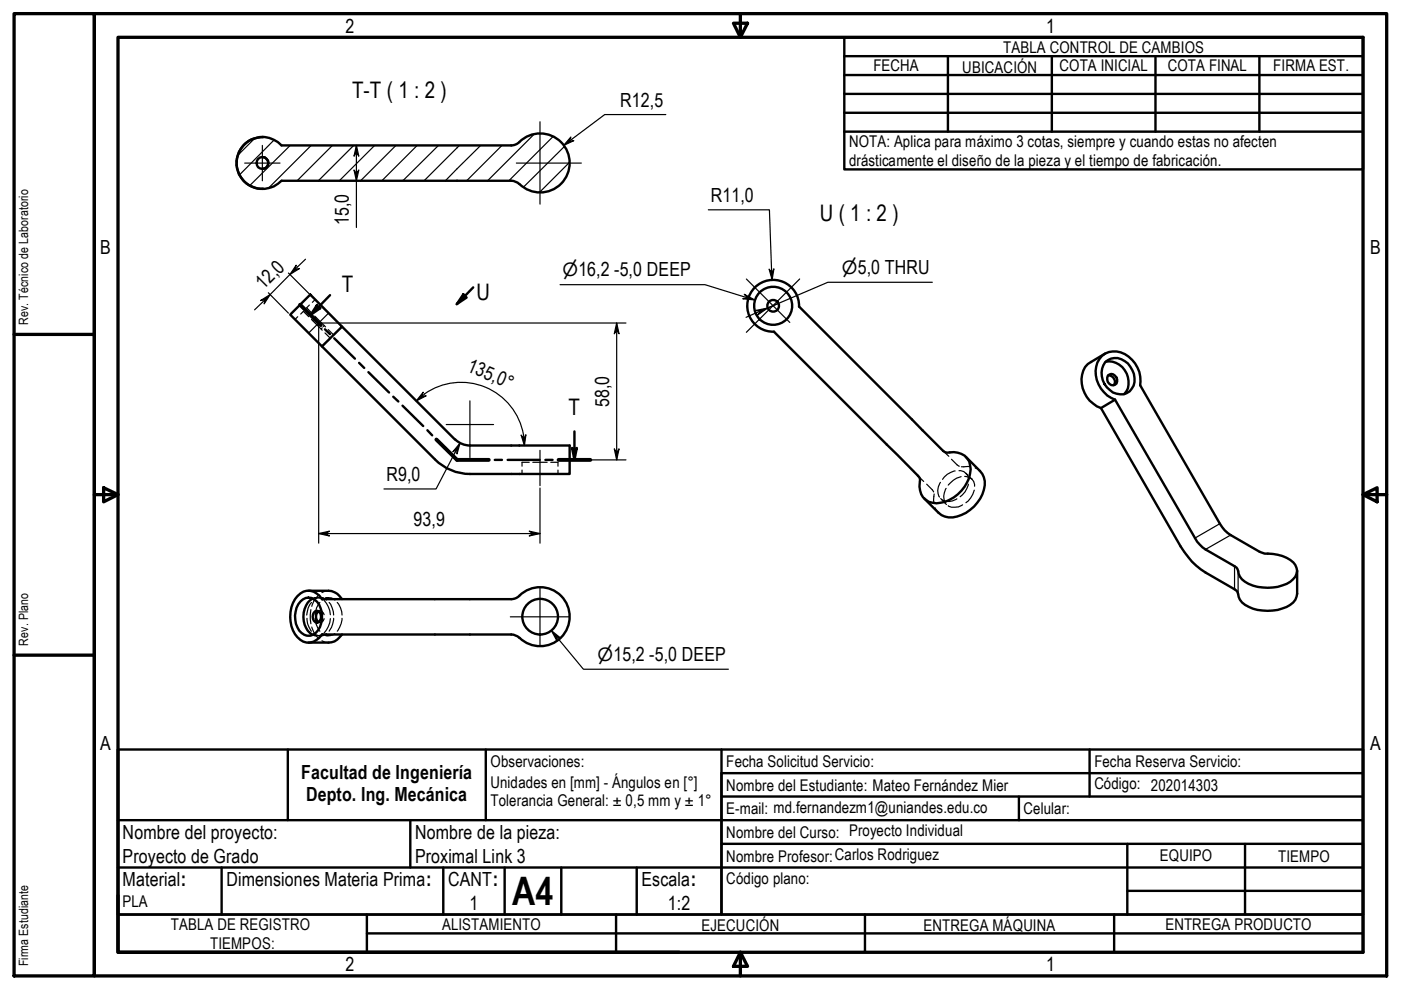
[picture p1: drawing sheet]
<svg xmlns="http://www.w3.org/2000/svg" width="297mm" height="210mm" viewBox="0 0 297 210" stroke-linecap="round" stroke-linejoin="round" font-family="sans-serif">
<!-- layer: Hatch (ISO) -->
<g fill="none" stroke="#000" stroke-width=".25">
<path d="M54 29.4l-3.6 3.5M58.1 29.7l-7.3 7.4M61.5 30.8l-8.5 8.5M66 30.8l-9 9M70.5 30.8l-7.5 7.5M75 30.8l-7.5 7.5M79.4 30.8l-7.5 7.5M83.9 30.8l-7.4 7.5M88.5 30.8l-7.5 7.5M93 30.8l-7.6 7.5M97.4 30.8l-7.5 7.5M101.9 30.8l-7.5 7.5"/>
<path d="M106.4 30.8l-7.5 7.5M113.2 28.5l-9.8 9.8M117.2 29l-9.3 9.3M119.6 31.1l-8.6 8.6M120.7 34.5l-6.3 6.3"/>
</g>
<!-- layer: Hidden (ISO) -->
<g fill="none" stroke="#000" stroke-width=".25">
<path d="M63.1 67.2l-.6 .5M63.8 66.6l.5-.6 1.2 1.2M65.6 64.7l-.6 .5 1.2 1.3M66 67.7l2.3 2.3M66.5 67.7l-.2 .3M66.7 67l2.3 2.3M66.8 63.5l-.6 .6M67 67.3l-.2 .2M68.3 69.5l-.2 .3M68.8 69l-.3 .3M68.9 70.6l1.1 1.1-.5 .6M68.9 72.9l-.6 .6"/>
<path d="M69.6 69.9l1.1 1.1 .7-.6M72.5 69.3l-.6 .5M110.7 99.7v.8M112.2 98h-1.5v.8M113 98h3M116.8 98h1.5v.8M118.3 99.7v.8M200 95.6l1.2 1.1M201.7 97.4l1.7 1.4M202.5 99.9a4.3 4.3 0 0 0-2.7 1.7M203.3 99.8l1 .2 .5 .4M205.5 98.9l-1.7 .1"/>
<path d="M206.8 99.2l.5 .2 .5 .5M194.6 100.9l1.2 1.2M196.5 102.7l1.4 1.6M198.1 104.7l-.1 1.8M198.2 107.7l.7 1M199.4 102.3a2.81 2.81 0 0 0-.2 3.1M199.5 105.7l.3 .4M200.3 106.6l.4 .4M200.6 103.5a2.96 2.96 0 0 0-.1 3.2M202.9 105.8a2.81 2.81 0 0 1-3.1 .2M203.8 101.1a4.6 4.6 0 0 0-2.8 1.7M204.1 107a3.1 3.1 0 0 1-3.1 .2"/>
<path d="M204.5 101l1 .3 .6 .3M204.8 100.4l.4 .4 .2 1M204.8 100.4l.4 .3M205.3 102.7a4.5 4.5 0 0 1-1.7 2.6M205.6 101.2l.5 .4M206.1 101.6l.3 .5 .2 1M206.6 103.9a4.7 4.7 0 0 1-1.8 2.7M65.1 131.1a4 4 0 0 0 .9 2.7M65.4 134.8h.6M65.4 126.7h.6M65.9 129.3l-.1 1 .1 1.9M66 127.7a4.2 4.2 0 0 0-1 2.7"/>
<path d="M66.1 132.9a4.8 4.8 0 0 0 1.5 2.5M66.3 134.6l.6 .2 1-.1M66.5 134.3a2.13 2.13 0 0 0 2.7 0M66.6 134.8h.6M66.6 126.7h.6M66.8 131.1a4.7 4.7 0 0 0 1 2.7M67.2 129.5h.2M67.2 132h.2M67.6 129.6l.3-.1a1 1 0 0 1 .8 .8M67.6 126.1a4.8 4.8 0 0 0-1.5 2.5M67.7 129.5h.2M67.7 132h.2"/>
<path d="M67.8 127.7a4.2 4.2 0 0 0-1 2.7M67.9 126.7l-.6 .1-.8 .4M67.9 126.7l.6 .1 .7 .4M67.9 134.8h.6M67.9 126.7h.6M67.9 126.8l-1-.1-.6 .2M68.3 135.9l.7 .3h.7M68.3 134.3a2.13 2.13 0 0 0 2.7 0M68.7 127.3l.1 .1a5.1 5.1 0 0 1 1.2 2.9M68.7 131.2a.84 .84 0 0 1-1.1 .7M69.1 134.8h.6M69.1 126.7h.6"/>
<path d="M69.7 126.7l-.7 .1-.7 .4M69.7 126.7l.6 .1 .7 .4M69.7 125.3h-.7l-.7 .3M69.8 127.7a4.8 4.8 0 0 1 .9 2.7M70 131.2a5.1 5.1 0 0 1-1.3 3M70.7 131.1a5.2 5.2 0 0 1-.9 2.7M71.5 127.7a4.2 4.2 0 0 1 1 2.7M72.5 131.1a4.7 4.7 0 0 1-1 2.7"/>
</g>
<!-- layer: Visible (ISO) -->
<g fill="none" stroke="#000" stroke-width=".51">
<path d="M55.6 29.1a5.5 5.5 0 0 0-5.4 5.4 5.5 5.5 0 0 0 5.4 5.5M55.6 33.3a1.24 1.24 0 0 1 1.3 1.2 1.24 1.24 0 0 1-1.3 1.3M108.4 38.3l.7 .1 1 .6M108.4 30.8h-48.7a5.5 5.5 0 0 0-7.9-.2 5.5 5.5 0 0 0 0 7.9 5.5 5.5 0 0 0 7.9-.2h48.7M110.1 30.1l-.6 .5-1.1 .2M110.1 30.1a6.3 6.3 0 0 1 8.9 0 6.3 6.3 0 0 1 0 8.9 6.3 6.3 0 0 1-8.9 0M61.5 66.7l4.3-4.2 6.7 6.8-4.2 4.1zM68.3 73.4l23.9 24M72.5 69.3l24 23.9M169.4 65l30.6 30.6 .8 .4a3.8 3.8 0 0 1 5 3.5 8 8 0 0 1-7.2 7.2 3.5 3.5 0 0 1-3.6-4.4l.1-.6-.5-.8-30.5-30.6a5.5 5.5 0 0 1-5.7-5.4 5.5 5.5 0 0 1 5.6-5.6 5.5 5.5 0 0 1 5.4 5.7M233.6 75.5a4.5 4.5 0 0 1 6.4 .8 6.2 6.2 0 0 1 1.7 5.4l16.9 29.3a6.3 6.3 0 0 0 2.3 2.4l6.2 3.6a4.8 4.8 0 0 0 2.8 .4 6.6 6.6 0 0 1 4.7 2.4 2.6 2.6 0 0 1-1 3.6 9.7 9.7 0 0 1-9.6 0 3.4 3.4 0 0 1-1.6-2.7l-.7-.6-6.1-3.6a6.8 6.8 0 0 1-2.2-2.4l-17-29.4a6.3 6.3 0 0 1-3.7-7.8zM234.3 76.8a3.4 3.4 0 0 1 5.3 1 3.7 3.7 0 0 1-.7 5.5 3.8 3.8 0 0 1-4.7-1.9 4.2 4.2 0 0 1 .1-4.6z"/>
<path d="M234.3 75l-3 1.7a4.6 4.6 0 0 0-1.7 5.6 6.2 6.2 0 0 0 3.8 4.2M234.4 76.7a4.4 4.4 0 0 1 4.4 6.3l-.4 .5M234.9 79.7a1.15 1.15 0 0 1 1.2-.3 1.15 1.15 0 0 1 .8 1 1.02 1.02 0 0 1-.7 1.3 1.02 1.02 0 0 1-1.3-.7l-.1-.4zM234.9 79.6a1.33 1.33 0 0 1 1.3 .6 1.33 1.33 0 0 1 0 1.4M96.5 93.1l1.4 1 1.7 .4h21.2v6h-21.1a10.5 10.5 0 0 1-7.5-3.1M204.8 96.9l3 3a4.3 4.3 0 0 1 .5 4.9 8.1 8.1 0 0 1-7.2 4.9l-1.5-.5-3.6-3.5M233.4 86.5l16.9 29.4a15.1 15.1 0 0 0 5.3 5.5l6.1 3.5a1.82 1.82 0 0 1 .9 1.7 5 5 0 0 0 4 2.7 8.9 8.9 0 0 0 7.6-1.6l.4-.5 .4-1.3v-4.9M236.4 84.7l-3 1.8M63.7 127.5a2.35 2.35 0 0 1 3.9 .6 4.9 4.9 0 0 1-1.2 6.5 2.49 2.49 0 0 1-3.3-1.6 5.1 5.1 0 0 1 .6-5.5zM65.4 125.3h4.3a3.5 3.5 0 0 1 2.8 1.7M66.3 126.9a4.7 4.7 0 0 0-1.4 6.2l.4 .7 1 .8M66.5 129.9l.4-.3a1.12 1.12 0 0 1 1 .4 1.12 1.12 0 0 1 .1 1.2 .83 .83 0 0 1-.8 .8 .83 .83 0 0 1-.8-.8v-.9z"/>
<path d="M67.6 129.6a1.43 1.43 0 0 0 0 2.3M72.5 134.5a3.6 3.6 0 0 1-2.8 1.7h-4.3M108.4 134.5l.7 .1 1 .6M108.4 127h-40.1a3.2 3.2 0 0 0-2.9-1.8 3.2 3.2 0 0 0-2.9 1.8 6.9 6.9 0 0 0 1.2 8.7 3.1 3.1 0 0 0 4.6-1.2h40.1M110.1 126.3l-.6 .5-1.1 .2M110.1 126.3a6.3 6.3 0 0 1 8.9 0 6.3 6.3 0 0 1 0 8.9 6.3 6.3 0 0 1-8.9 0"/>
<circle cx="55.7" cy="34.5" r="1.25"/>
<circle cx="163.9" cy="64.8" r="1.24"/>
<circle cx="163.9" cy="64.8" r="4"/>
<circle cx="114.5" cy="130.7" r="3.8"/>
</g>
<!-- layer: Visible Narrow (ISO) -->
<path d="M258.6 111l-5.2 3.1M260.9 113.4l-5.3 3.1M261.7 120.1v4.8M262.5 121.1v4.9" fill="none" stroke="#000" stroke-width=".25"/>
<!-- layer: Visible (ISO) -->
<g fill="#000">
<circle cx="55.6" cy="29.1" r=".25"/>
<circle cx="55.6" cy="40" r=".25"/>
</g>
<!-- layer: Section Line (ISO) -->
<g fill="none" stroke="#000" stroke-width=".51">
<path d="M63.6 64.6l4.4 4.3M67.2 64.6l-.2 1 .9-.3-2.1 1.5zM68.9 69.8l1.1 1M70 62.6l-4.2 4.2M70.9 71.7l4.3 4.3M76.1 76.9l1.1 1.1M78.1 78.9l4.4 4.3M98.2 62.4l.7 .7-2.1 1.4zM100.3 60.9l-3.5 3.6M83.4 84.1l1.1 1M85.3 86l4.4 4.3M90.6 91.2l1 1.1"/>
<path d="M92.5 93.2l4.4 4.3h6.7M104.9 97.5h1.5M107.6 97.5h6.8M115.6 97.5h1.6M118.4 97.5h6.8M121.3 95l.5 .9 .5-.9-.5 2.5zM121.8 91.5v6"/>
</g>
<path d="M63.6 64.6l4.4 4.3M92.5 93.2l4.4 4.3h6.7M118.4 97.5h6.8" fill="none" stroke="#000" stroke-width=".83"/>
<g fill="#000">
<path d="M98.2 62.4l.7 .7-2.1 1.4z"/>
<path d="M67.2 64.6l-.2 1 .9-.3-2.1 1.5z" fill-rule="evenodd"/>
<path d="M121.3 95l.5 .9 .5-.9-.5 2.5z" fill-rule="evenodd"/>
</g>
<!-- layer: Title (ISO) -->
<g fill="none" stroke="#000" stroke-width=".51">
<path d="M179 7.9h110v28h-110zM179 19.9h110M179 15.9h110M179 11.9h110M201 11.9v16M223 11.9v16M245 11.9v16M267 11.9v16M179 23.9h110M179 27.9h110M25 158.9h264v35h-136v-30h136M25 158.9v35h128v-35"/>
<path d="M25 158.9v35M61 158.9v15M103 158.9v15M231 158.9v10M25 173.9h264M87 173.9v10M153 178.9h136v15M153 168.9h136M216 168.9v5M239 178.9v15M264 178.9v15M25 193.9h264v8h-264z"/>
<path d="M25 183.9h264M47 183.9v10M77.8 193.9v8M77.8 197.9h211.2M94 183.9v10M107 183.9v10M119 183.9v10M130.6 193.9v8M135 183.9v10M183.4 193.9v8M236.2 193.9v8M239 188.9h50"/>
</g>
<!-- layer: Border (ISO) -->
<g fill="none" stroke="#000" stroke-width=".7">
<path d="M3 2.9h17v204h-17zM20 2.9h274v204h-274zM25 7.9h264v194h-264zM155.5 4.9h3l-1.5 3zM157 2.9v5M3 70.9h17M20 104.9h5M22 103.4l3 1.5-3 1.5zM289 104.9l3-1.5v3zM289 104.9h5M3 138.9h17M25 189.9v12h119"/>
<path d="M157 201.9l1.5 3h-3zM157 201.9v5"/>
</g>
<!-- layer: Center Mark (ISO) -->
<path d="M51.9 34.6h7.5M55.6 30.8v7.5M109.5 34.6h13.8M114.5 25.8v17.5M158.2 59.2l9.2 9.2M169.5 59.2l-11.3 11.3M94.6 90h10M99.6 85v12M108.2 130.8h12.6M114.5 124.4v12.7" fill="none" stroke="#000" stroke-width=".25"/>
<!-- layer: Dimension (ISO) -->
<g fill="none" stroke="#000" stroke-width=".25">
<path d="M75.1 36l.5 .8 .5-.8-.5 2.3zM75.6 30.8l.5 2.3-.5-.8-.5 .8zM75.6 30.8v17.4M121 29.1l-.3 .8 1-.1-2.2 1zM141.2 24.3h-13l-8.7 6.5M61.2 57.9l8.4 8.4M62.8 56.2l-.3 .9 1-.2-2 1.3zM64.8 55l-10.8 10.7M150.2 44.5h12.9l.6 14.8M163.1 57.1l.5 .7 .5-.8-.4 2.3zM55.2 63.7l2.1-1.2-1.3 1.9 .2-.9zM56.9 62.1l4.3 4.3"/>
<path d="M67.6 69v46.2M68.1 68.5h64.6M69.7 66.5l2.4 2.4M130.7 68.5l.6 2.3-.6-.8-.5 .8zM130.7 68.5v29M89.7 83.2l-.3 .8 1-.1-2.1 1.1zM90 83.5a13.4 13.4 0 0 1 21.2 11M90 83.5l-1.7 1.5M97.5 94l-.6 2.2-.1-.9-.8 .5zM97.5 94l-5 9.7h-11.1M110.5 92.2l.6 .8 .4-.8-.3 2.3zM121.2 97.5h11.5"/>
<path d="M130.2 95.2l.5 .8 .6-.8-.6 2.3zM67.6 113.1l2.2-.5-.8 .5 .8 .5zM67.6 113.1h46.9M112.2 112.6l2.3 .5-2.3 .5 .8-.5zM114.5 103.5v11.7"/>
</g>
<g fill="#000">
<path d="M75.6 30.8l.5 2.3-.5-.8-.5 .8z" fill-rule="evenodd"/>
<path d="M75.1 36l.5 .8 .5-.8-.5 2.3z" fill-rule="evenodd"/>
<path d="M121 29.1l-.3 .8 1-.1-2.2 1z" fill-rule="evenodd"/>
<path d="M62.8 56.2l-.3 .9 1-.2-2 1.3z" fill-rule="evenodd"/>
<path d="M163.1 57.1l.5 .7 .5-.8-.4 2.3z" fill-rule="evenodd"/>
<path d="M55.2 63.7l2.1-1.2-1.3 1.9 .2-.9z" fill-rule="evenodd"/>
<path d="M130.7 68.5l.6 2.3-.6-.8-.5 .8z" fill-rule="evenodd"/>
<path d="M89.7 83.2l-.3 .8 1-.1-2.1 1.1z" fill-rule="evenodd"/>
<path d="M97.5 94l-.6 2.2-.1-.9-.8 .5z" fill-rule="evenodd"/>
<path d="M110.5 92.2l.6 .8 .4-.8-.3 2.3z" fill-rule="evenodd"/>
<path d="M130.2 95.2l.5 .8 .6-.8-.6 2.3z" fill-rule="evenodd"/>
<path d="M67.6 113.1l2.2-.5-.8 .5 .8 .5z" fill-rule="evenodd"/>
<path d="M112.2 112.6l2.3 .5-2.3 .5 .8-.5z" fill-rule="evenodd"/>
</g>
<!-- layer: Symbol (ISO) -->
<path d="M197.7 59.9h-22.2l-12.7 5.4M118.7 60.4h30.8l10.5 3.2M157.8 62.4l2.2 1.2-2.5-.3 1-.1zM160.3 65.8l2.5-.5-2.1 1.5 .5-.9zM162.8 65.3l-4.6 2M165 64.3l-2.2 1M116.9 133.7l2 1.6-1-.3 .2 .9zM116.9 133.7l6.8 8.2h30.7" fill="none" stroke="#000" stroke-width=".25"/>
<g fill="#000">
<path d="M157.8 62.4l2.2 1.2-2.5-.3 1-.1z" fill-rule="evenodd"/>
<path d="M160.3 65.8l2.5-.5-2.1 1.5 .5-.9z" fill-rule="evenodd"/>
<path d="M116.9 133.7l2 1.6-1-.3 .2 .9z" fill-rule="evenodd"/>
</g>
<!-- layer: Centerline (ISO) -->
<path d="M69.7 66.4l-4.3 4.2M114.5 95.5v7.5" fill="none" stroke="#000" stroke-width=".25"/>
<text font-size="8.3" x="108.6" y="191.9">A4</text>
<g font-size="4.8">
<text x="74.7" y="20.8">T-T ( 1 : 2 )</text>
<text x="173.8" y="46.8">U ( 1 : 2 )</text>
<text x="72.5" y="61.9">T</text>
<text x="101" y="63.7">U</text>
<text x="120.5" y="88">T</text>
</g>
<g font-size="4.1">
<text x="73.3" y="6.9">2</text>
<text x="221.8" y="6.9">1</text>
<text x="131.5" y="22.7">R12,5</text>
<text x="74" y="47.7" transform="rotate(-90 74 47.7)">15,0</text>
<text x="150.7" y="42.9">R11,0</text>
<text x="21.2" y="53.9">B</text>
<text x="290.5" y="53.9">B</text>
<text x="55.9" y="61.6" transform="rotate(-45 55.9 61.6)">12,0</text>
<text x="98.8" y="78.6" transform="rotate(23 98.8 78.6)">135,0°</text>
<text x="129.2" y="86.3" transform="rotate(-90 129.2 86.3)">58,0</text>
<text x="81.9" y="102.1">R9,0</text>
<text x="87.7" y="111.5">93,9</text>
<text x="21.2" y="158.9">A</text>
<text x="290.5" y="158.9">A</text>
<text x="63.9" y="165.1">Facultad de Ingeniería</text>
<text x="64.9" y="169.8">Depto. Ing. Mecánica</text>
<text x="26" y="177.9">Nombre del proyecto:</text>
<text x="88" y="177.9">Nombre de la pieza:</text>
<text x="26" y="183">Proyecto de Grado</text>
<text x="88" y="182.9">Proximal Link 3</text>
<text x="26" y="187.9">Material:</text>
<text x="48" y="187.9">Dimensiones Materia Prima:</text>
<text x="95" y="187.9">CANT:</text>
<text x="136" y="187.9">Escala:</text>
<text x="99.6" y="192.9">1</text>
<text x="141.6" y="192.9">1:2</text>
<text x="73.3" y="205.9">2</text>
<text x="221.8" y="205.9">1</text>
</g>
<g font-size="3.9">
<text x="119.3" y="58.6">⌀16,2 -5,0 DEEP</text>
<text x="178.5" y="58.1">⌀5,0 THRU</text>
<text x="126.7" y="140.2">⌀15,2 -5,0 DEEP</text>
</g>
<g font-size="3.4">
<text x="212.7" y="11.1">TABLA CONTROL DE CAMBIOS</text>
<text x="185.2" y="15.1">FECHA</text>
<text x="204" y="15.5">UBICACIÓN</text>
<text x="224.6" y="15.1">COTA INICIAL</text>
<text x="247.6" y="15.1">COTA FINAL</text>
<text x="269.9" y="15.1">FIRMA EST.</text>
<text x="180" y="31.2">NOTA: Aplica para máximo 3 cotas, siempre y cuando estas no afecten</text>
<text x="180" y="35.2">drásticamente el diseño de la pieza y el tiempo de fabricación.</text>
<text x="104" y="167.1">Unidades en [mm] - Ángulos en [°]</text>
<text x="104" y="162.7">Observaciones:</text>
<text x="154" y="167.6">Nombre del Estudiante: Mateo Fernández Mier</text>
<text x="154" y="162.7">Fecha Solicitud Servicio:</text>
<text x="232" y="167.3">Código: 202014303</text>
<text x="232" y="162.7">Fecha Reserva Servicio:</text>
<text x="104" y="170.8">Tolerancia General: ± 0,5 mm y ± 1°</text>
<text x="154" y="172.6">E-mail: md.fernandezm1@uniandes.edu.co</text>
<text x="217" y="172.6">Celular:</text>
<text x="154" y="177.6">Nombre del Curso: Proyecto Individual</text>
<text x="154" y="182.7">Nombre Profesor:Carlos Rodriguez</text>
<text x="245.9" y="182.6">EQUIPO</text>
<text x="271" y="182.7">TIEMPO</text>
<text x="154" y="187.4">Código plano:</text>
<text x="26" y="192.4">PLA</text>
<text x="36.2" y="197.2">TABLA DE REGISTRO</text>
<text x="93.7" y="197.1">ALISTAMIENTO</text>
<text x="148.7" y="197.5">EJECUCIÓN</text>
<text x="195.8" y="197.4">ENTREGA MÁQUINA</text>
<text x="247.1" y="197.1">ENTREGA PRODUCTO</text>
<text x="44.6" y="201.1">TIEMPOS:</text>
</g>
<g font-size="2.7">
<text x="6" y="68.9" transform="rotate(-90 6 68.9)">Rev. Técnico de Laboratorio</text>
<text x="6" y="136.9" transform="rotate(-90 6 136.9)">Rev. Plano</text>
<text x="6" y="204.9" transform="rotate(-90 6 204.9)">Firma Estudiante</text>
</g>
</svg>
